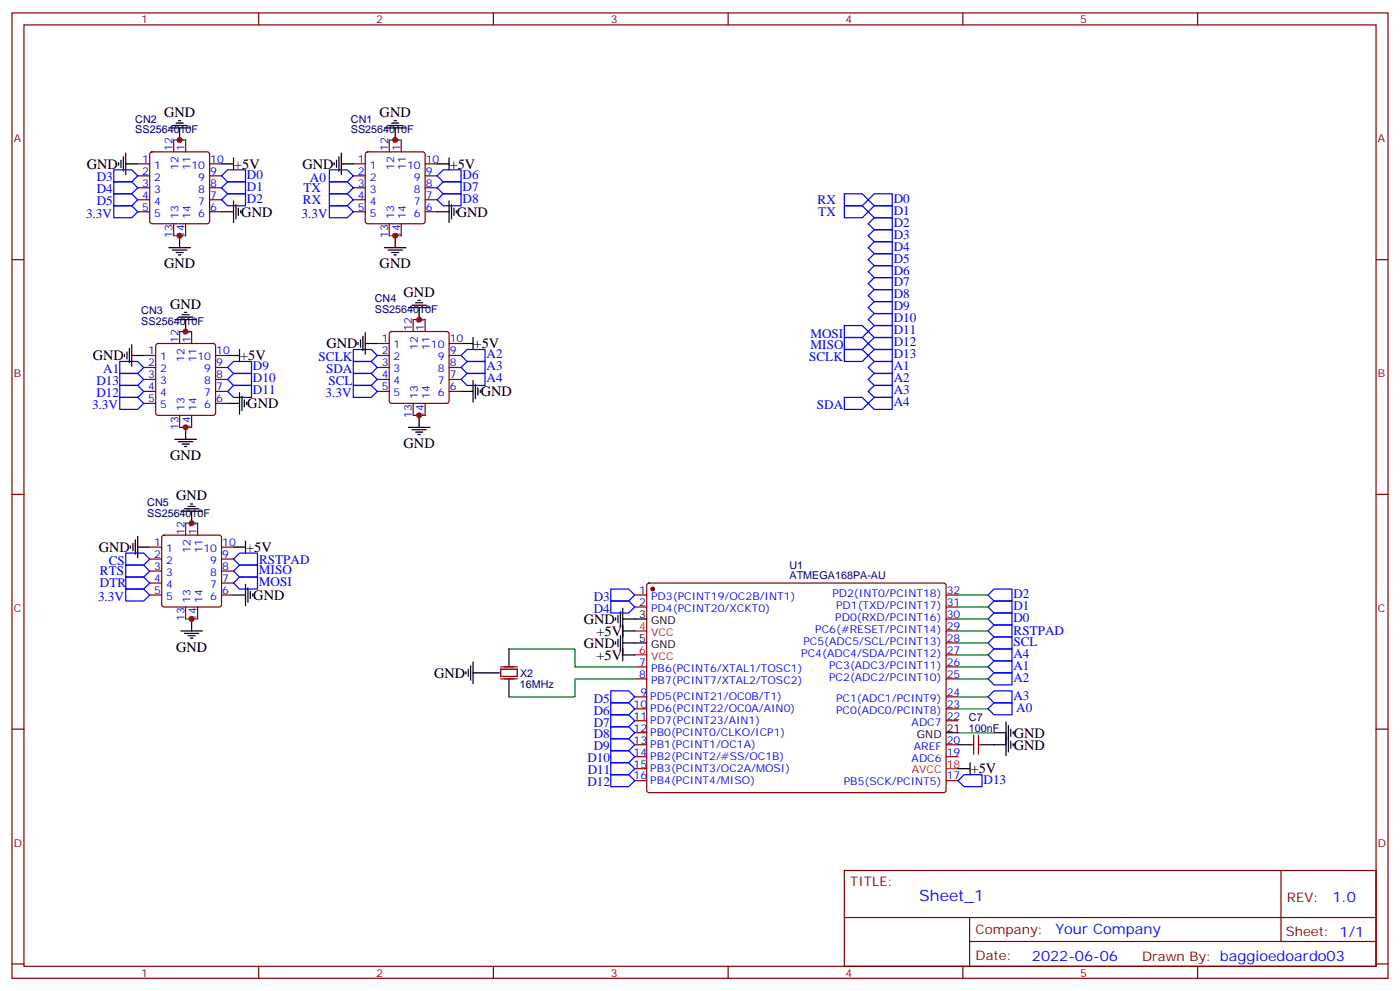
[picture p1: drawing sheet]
<svg xmlns="http://www.w3.org/2000/svg" width="412mm" height="292mm" viewBox="0 0 412 292" stroke-linecap="round" stroke-linejoin="round" font-family="sans-serif">
<g fill="none" stroke="#870000" stroke-width=".35">
<path d="M3.5 3.8h405.4v284.3h-405.4zM7.1 7.3h398.2v277.3h-398.2zM76.2 3.8v3.5M145.3 3.8v3.5M214.5 3.8v3.5M283.6 3.8v3.5M352.8 3.8v3.5M40.6 48.3h3.5M40.6 51.8h3.5M40.6 55.3h3.5M40.6 58.8h3.5M44.3 44.9l.5-.2h16.2l.5 .2 .2 .5v19.8l-.2 .5-.5 .2h-16.2l-.5-.2-.2-.5v-19.8z"/>
<path d="M51.2 41.2v3.5M54.7 41.2v3.5M61.7 48.3h3.6M61.7 51.8h3.6M61.7 55.3h3.6M61.7 58.8h3.6M104.1 48.3h3.5M104.1 51.8h3.5M104.1 55.3h3.5M104.1 58.8h3.5M107.8 44.9l.5-.2h16.2l.5 .2 .2 .5v19.8l-.2 .5-.5 .2h-16.2l-.5-.2-.2-.5v-19.8zM114.7 41.2v3.5"/>
<path d="M118.2 41.2v3.5M125.2 48.3h3.6M125.2 51.8h3.6M125.2 55.3h3.6M125.2 58.8h3.6M3.5 76.5h3.6M40.6 62.4h3.5M51.2 65.9v3.5M54.7 65.9v3.5M61.7 62.4h3.6M104.1 62.4h3.5M114.7 65.9v3.5"/>
<path d="M118.2 65.9v3.5M125.2 62.4h3.6M405.3 76.5h3.6M52.9 97.6v3.6M56.4 97.6v3.6M114.9 97.9l.5-.3h16.2l.5 .3 .2 .5v19.7l-.2 .5-.5 .2h-16.2l-.5-.2-.2-.5v-19.7zM121.7 94.1v3.5M125.2 94.1v3.5M42.3 104.7h3.6M42.3 108.2h3.6M42.3 111.8h3.6M42.3 115.3h3.6"/>
<path d="M42.3 118.8h3.6M46.1 101.4l.5-.2h16.2l.5 .2 .2 .5v19.7l-.2 .5-.5 .2h-16.2l-.5-.2-.2-.5v-19.7zM63.5 104.7h3.5M63.5 108.2h3.5M63.5 111.8h3.5M63.5 115.3h3.5M63.5 118.8h3.5M111.1 101.2h3.6M111.1 104.7h3.6M111.1 108.2h3.6M111.1 111.8h3.6M111.1 115.3h3.6"/>
<path d="M121.7 118.8v3.5M125.2 118.8v3.5M132.3 101.2h3.5M132.3 104.7h3.5M132.3 108.2h3.5M132.3 111.8h3.5M132.3 115.3h3.5M52.9 122.3v3.6M56.4 122.3v3.6M3.5 145.6h3.6M47.9 157.8l.4-.2h16.3l.5 .2 .2 .5v19.8l-.3 .5-.4 .2h-16.3l-.5-.2-.2-.5v-19.8zM54.7 154.1v3.5"/>
<path d="M58.2 154.1v3.5M405.3 145.6h3.6M44.1 175.3h3.5M44.1 161.1h3.5M44.1 164.7h3.5M44.1 168.2h3.5M44.1 171.7h3.5M54.7 178.8v3.5M58.2 178.8v3.5M65.3 175.3h3.5M65.3 161.1h3.5M65.3 164.7h3.5"/>
<path d="M65.3 168.2h3.5M65.3 171.7h3.5M187 175.3h3.5M187 178.8h3.5M190.7 171.9l.5-.2h86.8l.5 .2 .2 .5-.1 60.6-.6 .5-87.1-.1-.4-.6v-60.4zM278.7 175.3h3.5M278.7 178.8h3.5M187 196.4h3.5M187 200h3.5M278.7 196.4h3.5M278.7 200h3.5M278.7 192.9h3.5"/>
<path d="M278.7 189.4h3.5M278.7 185.8h3.5M278.7 182.3h3.5M3.5 214.8h3.6M187 205.2h3.5M187 208.8h3.5M187 212.3h3.5M187 215.8h3.5M187 219.4h3.5M278.7 205.2h3.5M278.7 208.8h3.5M278.7 212.3h3.5"/>
<path d="M278.7 219.4h3.5M285.8 219.4h1M286.8 216.5v5.7M288.2 219.4h1.1M288.2 216.5v5.7M405.3 214.8h3.6M187 222.9h3.5M187 226.4h3.5M187 229.9h3.5M278.7 222.9h3.5M278.7 229.9h3.5M248.7 256.4h156.6v28.2h-156.6z"/>
<path d="M377.3 256.4v20.9M248.7 270.2h156.5M285.6 277.3h119.6M285.6 270.2v14.2M3.5 283.9h3.6M76.2 284.6v3.5M145.3 284.6v3.5M214.5 284.6v3.5M283.6 284.6v3.5M352.8 284.6v3.5M405.3 283.9h3.6"/>
</g>
<circle cx="192.3" cy="173.5" r=".53" fill="#870000" stroke="#870000" stroke-width=".35"/>
<g fill="none" stroke="#000" stroke-width=".35">
<path d="M49.7 37.7h6.4M50.8 37h4.2M51.9 36.3h2.1M52.6 35.6h.7M52.9 37.7v3.5M113.2 37.7h6.4M114.3 37h4.2M115.4 36.3h2.1M116.1 35.6h.7M116.4 37.7v3.5M34.9 47.9v.7M35.6 47.2v2.1"/>
<path d="M36.3 46.1v4.3M37 48.3h3.6M37 45.1v6.3M65.3 48.3h3.5M68.8 46.5v3.5M68.8 59.2v6.3M98.4 47.9v.7M99.1 47.2v2.1M99.8 46.1v4.3M100.5 48.3h3.6M100.5 45.1v6.3M128.8 48.3h3.5"/>
<path d="M132.3 46.5v3.5M132.3 59.2v6.3M49.7 73h6.4M50.8 73.7h4.2M51.9 74.4h2.1M52.6 75.1h.7M52.9 69.4v3.6M65.3 62.4h3.5M69.5 60.3v4.2M70.2 61.3v2.1M70.9 62v.7M113.2 73h6.4"/>
<path d="M114.3 73.7h4.2M115.4 74.4h2.1M116.1 75.1h.7M116.4 69.4v3.6M128.8 62.4h3.5M133 60.3v4.2M133.7 61.3v2.1M134.4 62v.7M51.5 94.1h6.4M52.6 93.4h4.2M53.6 92.7h2.1M54.3 92h.7"/>
<path d="M54.7 94.1v3.5M106.9 99.1v4.2M107.6 98v6.4M120.3 90.6h6.3M121.4 89.9h4.2M122.4 89.2h2.1M123.1 88.5h.7M123.5 90.6v3.5M139.3 99.4v3.5M36.7 104.4v.7M37.4 103.6v2.2M38.1 102.6v4.2"/>
<path d="M38.8 104.7h3.5M38.8 101.5v6.4M67 104.7h3.6M67 118.8h3.6M70.6 102.9v3.6M70.6 115.6v6.4M71.3 116.7v4.2M72 117.8v2.1M72.7 118.5v.7M105.5 100.8v.7M106.2 100.1v2.1M107.6 101.2h3.5"/>
<path d="M135.8 101.2h3.5M135.8 115.3h3.5M139.3 112.1v6.4M140.1 113.2v4.2M140.8 114.2v2.1M141.5 114.9v.7M51.5 129.4h6.4M52.6 130.1h4.2M53.6 130.8h2.1M54.3 131.5h.7M54.7 125.9v3.5M120.3 125.9h6.3"/>
<path d="M121.4 126.6h4.2M122.4 127.3h2.1M123.1 128h.7M123.5 122.3v3.6M39.9 159v4.3M40.6 158v6.3M53.3 150.6h6.3M54.3 149.9h4.3M55.4 149.2h2.1M56.1 148.4h.7M56.4 150.6v3.5M72.3 159.4v3.5"/>
<path d="M38.5 160.8v.7M39.2 160.1v2.1M40.6 161.1h3.5M68.8 161.1h3.5M68.8 175.3h3.5M72.3 172.1v6.3M73 173.1v4.3M73.7 174.2v2.1M74.4 174.9v.7M183.4 179.1v15.6M53.3 185.8h6.3M54.3 186.5h4.3"/>
<path d="M55.4 187.3h2.1M56.1 188h.7M56.4 182.3v3.5M137.2 197.8v.7M137.9 197.1v2.1M138.6 196.1v4.2M139.3 198.2h7.8M139.3 195v6.4M149.9 191.1v5.3M149.9 200v5.2M181.3 182v.7M181.3 189v.7"/>
<path d="M182 181.3v2.1M182 188.3v2.1M182.7 180.2v4.2M182.7 187.3v4.2M183.4 182.3h7.1M183.4 189.4h7.1M183.4 185.8h3.6M183.4 192.9h3.6M278.7 215.8h3.5M282.2 219.4h3.6M289.3 219.4h7M292.8 215.8h3.5"/>
<path d="M296.3 212.7v9.8M297 213.7v7.8M297.7 214.8v2.1M297.7 218.3v2.1M298.4 215.5v.7M298.4 219v.7M282.2 226.4h3.6M285.8 224.6v3.6"/>
</g>
<path d="M187 185.8h3.5M187 192.9h3.5M278.7 226.4h3.5" fill="none" stroke="#f00" stroke-width=".35"/>
<g fill="none" stroke="#008700" stroke-width=".35">
<path d="M51.2 41.2h3.5M114.7 41.2h3.5M51.2 69.4h3.5M114.7 69.4h3.5M52.9 97.6h3.5M121.7 94.1h3.5M52.9 125.9h3.5M121.7 122.3h3.5M54.7 154.1h3.5M282.2 178.8h8.8M282.2 175.3h8.8M54.7 182.3h3.5"/>
<path d="M149.9 191.1h19.4v5.3h17.7M187 200h-17.7v5.2h-19.4M282.2 200h8.8M282.2 192.9h8.8M282.2 196.4h8.8M282.2 182.3h8.8M282.2 185.8h8.8M282.2 189.4h8.8M282.2 215.8h10.6M282.2 205.2h8.8M282.2 208.8h8.8"/>
</g>
<g fill="none" stroke="#00f" stroke-width=".35">
<path d="M33.5 53.6h5.3l1.8 1.7-1.8 1.8h-5.3zM33.5 57.1h5.3l1.8 1.7-1.8 1.8h-5.3zM33.5 50h5.3l1.8 1.8-1.8 1.8h-5.3zM65.3 55.3l1.7-1.7h5.3v3.5h-5.3zM65.3 58.8l1.7-1.7h5.3v3.5h-5.3zM67 50h5.3v3.6h-5.3l-1.7-1.8zM97 53.6h5.3l1.8 1.7-1.8 1.8h-5.3zM97 57.1h5.3l1.8 1.7-1.8 1.8h-5.3zM97 50h5.3l1.8 1.8-1.8 1.8h-5.3zM128.8 55.3l1.7-1.7h5.3v3.5h-5.3zM128.8 58.8l1.7-1.7h5.3v3.5h-5.3zM130.5 50h5.3v3.6h-5.3l-1.7-1.8z"/>
<path d="M248.7 57.1h5.3l1.8 1.7-1.8 1.8h-5.3zM255.8 58.8l1.7-1.7h5.3v3.5h-5.3zM33.5 60.6h5.3l1.8 1.8-1.8 1.7h-5.3zM97 60.6h5.3l1.8 1.8-1.8 1.7h-5.3zM248.7 60.6h5.3l1.8 1.8-1.8 1.7h-5.3zM255.8 69.4l1.7-1.7h5.3v3.5h-5.3zM255.8 76.5l1.7-1.8h5.3v3.5h-5.3zM255.8 73l1.7-1.8h5.3v3.5h-5.3zM255.8 65.9l1.7-1.8h5.3v3.6h-5.3zM255.8 62.4l1.7-1.8h5.3v3.5h-5.3zM248.7 95.9h5.3l1.8 1.7-1.8 1.8h-5.3zM248.7 99.4h5.3l1.8 1.8-1.8 1.7h-5.3z"/>
<path d="M255.8 94.1l1.7-1.7h5.3v3.5h-5.3zM255.8 97.6l1.7-1.7h5.3v3.5h-5.3zM255.8 90.6l1.7-1.8h5.3v3.6h-5.3zM255.8 80l1.7-1.8h5.3v3.6h-5.3zM255.8 87.1l1.7-1.8h5.3v3.5h-5.3zM255.8 83.5l1.7-1.7h5.3v3.5h-5.3zM35.3 113.5h5.3l1.7 1.8-1.7 1.8h-5.3zM35.3 106.5h5.3l1.7 1.7-1.7 1.8h-5.3zM35.3 110h5.3l1.7 1.8-1.7 1.7h-5.3zM35.3 117.1h5.3l1.7 1.7-1.7 1.8h-5.3zM67 108.2l1.8-1.7h5.3v3.5h-5.3zM67 115.3l1.8-1.8h5.3v3.6h-5.3z"/>
<path d="M67 111.8l1.8-1.8h5.3v3.5h-5.3zM104.1 102.9h5.3l1.7 1.8-1.7 1.8h-5.3zM104.1 106.5h5.3l1.7 1.7-1.7 1.8h-5.3zM104.1 110h5.3l1.7 1.8-1.7 1.7h-5.3zM104.1 113.5h5.3l1.7 1.8-1.7 1.8h-5.3zM135.8 104.7l1.8-1.8h5.3v3.6h-5.3zM135.8 111.8l1.8-1.8h5.3v3.5h-5.3zM135.8 108.2l1.8-1.7h5.3v3.5h-5.3zM248.7 102.9h5.3l1.8 1.8-1.8 1.8h-5.3zM248.7 117.1h5.3l1.8 1.7-1.8 1.8h-5.3zM255.8 104.7l1.7-1.8h5.3v3.6h-5.3zM255.8 115.3l1.7-1.8h5.3v3.6h-5.3z"/>
<path d="M255.8 108.2l1.7-1.7h5.3v3.5h-5.3zM255.8 118.8l1.7-1.7h5.3v3.5h-5.3zM255.8 111.8l1.7-1.8h5.3v3.5h-5.3zM255.8 101.2l1.7-1.8h5.3v3.5h-5.3zM37 170h5.3l1.8 1.7-1.8 1.8h-5.3zM37 166.4h5.3l1.8 1.8-1.8 1.8h-5.3zM37 162.9h5.3l1.8 1.8-1.8 1.7h-5.3zM37 173.5h5.3l1.8 1.8-1.8 1.7h-5.3zM68.8 164.7l1.8-1.8h5.2v3.5h-5.2zM68.8 171.7l1.8-1.7h5.2v3.5h-5.2zM68.8 168.2l1.8-1.8h5.2v3.6h-5.2zM179.9 173.5h5.3l1.8 1.8-1.8 1.7h-5.3z"/>
<path d="M179.9 177h5.3l1.8 1.8-1.8 1.8h-5.3zM291 175.3l1.8-1.8h5.3v3.5h-5.3zM291 178.8l1.8-1.8h5.3v3.6h-5.3zM291 196.4l1.8-1.7h5.3v3.5h-5.3zM291 192.9l1.8-1.8h5.3v3.6h-5.3zM291 200l1.8-1.8h5.3v3.5h-5.3zM291 182.3l1.8-1.7h5.3v3.5h-5.3zM291 185.8l1.8-1.7h5.3v3.5h-5.3zM291 189.4l1.8-1.8h5.3v3.5h-5.3zM179.9 217.6h5.3l1.8 1.8-1.8 1.7h-5.3zM179.9 207h5.3l1.8 1.8-1.8 1.7h-5.3zM179.9 214.1h5.3l1.8 1.7-1.8 1.8h-5.3z"/>
<path d="M179.9 203.5h5.3l1.8 1.7-1.8 1.8h-5.3zM179.9 210.5h5.3l1.8 1.8-1.8 1.8h-5.3zM291 205.2l1.8-1.7h5.3v3.5h-5.3zM291 208.8l1.8-1.8h5.3v3.5h-5.3zM179.9 221.1h5.3l1.8 1.8-1.8 1.7h-5.3zM179.9 224.6h5.3l1.8 1.8-1.8 1.8h-5.3zM179.9 228.2h5.3l1.8 1.7-1.8 1.8h-5.3zM282.2 229.9l1.8-1.7h5.3v3.5h-5.3z"/>
</g>
<path d="M147.5 197.1h4.9v2.1h-4.9zM147.5 200h4.9M147.5 196.4h4.9" fill="none" stroke="#871200" stroke-width=".35"/>
<g fill="#c00">
<circle cx="56.4" cy="154.1" r=".88"/>
<circle cx="56.4" cy="182.3" r=".88"/>
<circle cx="123.5" cy="94.1" r=".88"/>
<circle cx="123.5" cy="122.3" r=".88"/>
<circle cx="54.7" cy="125.9" r=".88"/>
<circle cx="54.7" cy="97.6" r=".88"/>
<circle cx="116.4" cy="69.4" r=".88"/>
<circle cx="116.4" cy="41.2" r=".88"/>
<circle cx="52.9" cy="41.2" r=".88"/>
<circle cx="52.9" cy="69.4" r=".88"/>
</g>
<text font-size="4.6" fill="#00f" x="270.8" y="265.4">Sheet_1</text>
<g font-size="4.2">
<text x="48.3" y="34.5">GND</text>
<text x="111.8" y="34.5">GND</text>
<text x="25.6" y="49.7">GND</text>
<text x="69" y="49.7">+5V</text>
<text x="89.1" y="49.7">GND</text>
<text x="132.5" y="49.7">+5V</text>
<text x="71.1" y="63.8">GND</text>
<text x="134.6" y="63.8">GND</text>
<text x="48.3" y="79.1">GND</text>
<text x="111.8" y="79.1">GND</text>
<text x="118.9" y="87.4">GND</text>
<text x="50.1" y="90.9">GND</text>
<text x="27.3" y="106.1">GND</text>
<text x="70.7" y="106.1">+5V</text>
<text x="96.1" y="102.6">GND</text>
<text x="139.5" y="102.6">+5V</text>
<text x="141.6" y="116.7">GND</text>
<text x="72.8" y="120.3">GND</text>
<text x="118.9" y="132">GND</text>
<text x="50.1" y="135.5">GND</text>
<text x="51.9" y="147.3">GND</text>
<text x="29.1" y="162.6">GND</text>
<text x="72.5" y="162.6">+5V</text>
<text x="74.6" y="176.7">GND</text>
<text x="172" y="183.8">GND</text>
<text x="51.9" y="191.9">GND</text>
<text x="172" y="190.8">GND</text>
<text x="175.7" y="187.3">+5V</text>
<text x="175.7" y="194.4">+5V</text>
<text x="127.9" y="199.6">GND</text>
<text x="298.6" y="220.8">GND</text>
<text x="298.6" y="217.3">GND</text>
<text x="285.9" y="227.8">+5V</text>
</g>
<g font-size="4.2" fill="#00f">
<text x="392.5" y="265.7">1.0</text>
<text x="310.9" y="275.2">Your Company</text>
<text x="304" y="283">2022-06-06</text>
</g>
<g font-size="3.9" fill="#00f">
<text x="28.5" y="53.4">D3</text>
<text x="72.7" y="52.6">D0</text>
<text x="91.3" y="53.6">A0</text>
<text x="136.2" y="52.6">D6</text>
<text x="28.5" y="57">D4</text>
<text x="72.7" y="56.2">D1</text>
<text x="72.7" y="59.7">D2</text>
<text x="89.4" y="56.5">TX</text>
<text x="136.2" y="56.2">D7</text>
<text x="136.2" y="59.7">D8</text>
<text x="263.2" y="59.7">D0</text>
<text x="25.3" y="64.1">3.3V</text>
<text x="28.5" y="60.5">D5</text>
<text x="88.8" y="64.1">3.3V</text>
<text x="89.2" y="60.1">RX</text>
<text x="240.8" y="60.1">RX</text>
<text x="241.1" y="63.6">TX</text>
<text x="263.2" y="63.2">D1</text>
<text x="263.2" y="70.3">D3</text>
<text x="263.2" y="66.7">D2</text>
<text x="263.2" y="77.3">D5</text>
<text x="263.2" y="73.8">D4</text>
<text x="263.2" y="80.9">D6</text>
<text x="263.2" y="87.9">D8</text>
<text x="263.2" y="84.4">D7</text>
<text x="263.2" y="95">D10</text>
<text x="263.2" y="91.4">D9</text>
<text x="238.7" y="99.4">MOSI</text>
<text x="263.2" y="98.5">D11</text>
<text x="93.9" y="106.4">SCLK</text>
<text x="143.3" y="105.6">A2</text>
<text x="238.4" y="106.5">SCLK</text>
<text x="238.8" y="102.9">MISO</text>
<text x="263.2" y="105.6">D13</text>
<text x="263.2" y="102">D12</text>
<text x="28.4" y="113.5">D13</text>
<text x="30.4" y="110">A1</text>
<text x="74.5" y="109.1">D9</text>
<text x="74.5" y="112.6">D10</text>
<text x="96.1" y="109.9">SDA</text>
<text x="96.7" y="113.4">SCL</text>
<text x="143.3" y="112.6">A4</text>
<text x="143.3" y="109.1">A3</text>
<text x="263.2" y="109.1">A1</text>
<text x="263.2" y="112.6">A2</text>
<text x="28.4" y="117.1">D12</text>
<text x="74.5" y="116.1">D11</text>
<text x="95.9" y="117.1">3.3V</text>
<text x="263.2" y="116.1">A3</text>
<text x="263.2" y="119.7">A4</text>
<text x="27.1" y="120.6">3.3V</text>
<text x="240.7" y="120.6">SDA</text>
<text x="32" y="166.3">CS</text>
<text x="76.3" y="166">RSTPAD</text>
<text x="29.4" y="173">DTR</text>
<text x="29.4" y="169.4">RTS</text>
<text x="76.3" y="172.6">MOSI</text>
<text x="76.3" y="169.1">MISO</text>
<text x="28.9" y="177">3.3V</text>
<text x="174.9" y="176.9">D3</text>
<text x="298.5" y="176.1">D2</text>
<text x="298.5" y="179.6">D1</text>
<text x="174.9" y="180.5">D4</text>
<text x="298.5" y="183.2">D0</text>
<text x="298.5" y="190.2">SCL</text>
<text x="298.6" y="187.1">RSTPAD</text>
<text x="298.5" y="197.3">A1</text>
<text x="298.5" y="193.7">A4</text>
<text x="298.5" y="200.8">A2</text>
<text x="174.9" y="206.9">D5</text>
<text x="298.5" y="206.1">A3</text>
<text x="299.4" y="209.6">A0</text>
<text x="174.9" y="210.5">D6</text>
<text x="174.9" y="214">D7</text>
<text x="174.9" y="221">D9</text>
<text x="174.9" y="217.5">D8</text>
<text x="173" y="224.6">D10</text>
<text x="173" y="231.6">D12</text>
<text x="173.2" y="228.1">D11</text>
<text x="289.7" y="230.8">D13</text>
</g>
<g font-size="3.9" fill="#800">
<text x="250.5" y="261">TITLE:</text>
<text x="379.1" y="265.7">REV:</text>
<text x="287.4" y="275.2">Company:</text>
<text x="378.7" y="275.8">Sheet: 1/1</text>
<text x="287.4" y="282.9">Date:</text>
<text x="336.4" y="282.9">Drawn By: baggioedoardo03</text>
</g>
<g font-size="3.2" fill="#800">
<text x="41.6" y="6.8">1</text>
<text x="110.8" y="6.8">2</text>
<text x="179.9" y="6.8">3</text>
<text x="249.1" y="6.8">4</text>
<text x="318.2" y="6.8">5</text>
<text x="4.1" y="41.9">A</text>
<text x="405.9" y="41.9">A</text>
<text x="4.1" y="111.1">B</text>
<text x="405.9" y="111.1">B</text>
<text x="4.1" y="180.2">C</text>
<text x="405.9" y="180.2">C</text>
<text x="4.1" y="249.3">D</text>
<text x="405.9" y="249.3">D</text>
<text x="41.6" y="287.6">1</text>
<text x="110.8" y="287.6">2</text>
<text x="179.9" y="287.6">3</text>
<text x="249.1" y="287.6">4</text>
<text x="318.2" y="287.6">5</text>
</g>
<g font-size="3.2" fill="#000080">
<text x="39.9" y="39.3">SS2564010F</text>
<text x="39.9" y="36.1">CN2</text>
<text x="103.4" y="39.3">SS2564010F</text>
<text x="103.4" y="36.1">CN1</text>
<text x="110.4" y="89">CN4</text>
<text x="41.6" y="95.8">SS2564010F</text>
<text x="41.6" y="92.6">CN3</text>
<text x="110.4" y="92.2">SS2564010F</text>
<text x="43.4" y="149">CN5</text>
<text x="43.4" y="152.2">SS2564010F</text>
<text x="232.6" y="167.5">U1</text>
<text x="232.6" y="170.7">ATMEGA168PA-AU</text>
<text x="153.1" y="202.5">16MHz</text>
<text x="153.2" y="199.3">X2</text>
<text x="285.4" y="215.5">100nF</text>
</g>
<g font-size="3.2" fill="#00f">
<text x="41.9" y="47.9">1</text>
<text x="50.8" y="44.6" transform="rotate(-90 50.8 44.6)">12</text>
<text x="54.3" y="44.6" transform="rotate(-90 54.3 44.6)">11</text>
<text x="61.9" y="47.9">10</text>
<text x="105.4" y="47.9">1</text>
<text x="114.3" y="44.6" transform="rotate(-90 114.3 44.6)">12</text>
<text x="117.8" y="44.6" transform="rotate(-90 117.8 44.6)">11</text>
<text x="125.4" y="47.9">10</text>
<text x="41.9" y="51.4">2</text>
<text x="45.4" y="49.7">1</text>
<text x="45.4" y="53.2">2</text>
<text x="52.6" y="50.1" transform="rotate(-90 52.6 50.1)">12</text>
<text x="56.1" y="50.1" transform="rotate(-90 56.1 50.1)">11</text>
<text x="56.4" y="49.7">10</text>
<text x="58.4" y="53.2">9</text>
<text x="61.9" y="51.4">9</text>
<text x="105.4" y="51.4">2</text>
<text x="108.9" y="49.7">1</text>
<text x="108.9" y="53.2">2</text>
<text x="116.1" y="50.1" transform="rotate(-90 116.1 50.1)">12</text>
<text x="119.6" y="50.1" transform="rotate(-90 119.6 50.1)">11</text>
<text x="119.9" y="49.7">10</text>
<text x="121.9" y="53.2">9</text>
<text x="125.4" y="51.4">9</text>
<text x="41.9" y="55">3</text>
<text x="41.9" y="58.5">4</text>
<text x="45.4" y="56.7">3</text>
<text x="58.4" y="56.7">8</text>
<text x="61.9" y="58.5">7</text>
<text x="61.9" y="55">8</text>
<text x="105.4" y="55">3</text>
<text x="105.4" y="58.5">4</text>
<text x="108.9" y="56.7">3</text>
<text x="121.9" y="56.7">8</text>
<text x="125.4" y="58.5">7</text>
<text x="125.4" y="55">8</text>
<text x="41.9" y="62">5</text>
<text x="45.4" y="60.3">4</text>
<text x="45.4" y="63.8">5</text>
<text x="52.6" y="64.6" transform="rotate(-90 52.6 64.6)">13</text>
<text x="56.1" y="64.6" transform="rotate(-90 56.1 64.6)">14</text>
<text x="58.4" y="63.8">6</text>
<text x="58.4" y="60.3">7</text>
<text x="61.9" y="62">6</text>
<text x="105.4" y="62">5</text>
<text x="108.9" y="60.3">4</text>
<text x="108.9" y="63.8">5</text>
<text x="116.1" y="64.6" transform="rotate(-90 116.1 64.6)">13</text>
<text x="119.6" y="64.6" transform="rotate(-90 119.6 64.6)">14</text>
<text x="121.9" y="63.8">6</text>
<text x="121.9" y="60.3">7</text>
<text x="125.4" y="62">6</text>
<text x="50.8" y="70.1" transform="rotate(-90 50.8 70.1)">13</text>
<text x="54.3" y="70.1" transform="rotate(-90 54.3 70.1)">14</text>
<text x="114.3" y="70.1" transform="rotate(-90 114.3 70.1)">13</text>
<text x="117.8" y="70.1" transform="rotate(-90 117.8 70.1)">14</text>
<text x="52.6" y="101" transform="rotate(-90 52.6 101)">12</text>
<text x="56.1" y="101" transform="rotate(-90 56.1 101)">11</text>
<text x="112.5" y="100.8">1</text>
<text x="121.4" y="97.5" transform="rotate(-90 121.4 97.5)">12</text>
<text x="124.9" y="97.5" transform="rotate(-90 124.9 97.5)">11</text>
<text x="132.5" y="100.8">10</text>
<text x="43.7" y="104.4">1</text>
<text x="43.7" y="107.9">2</text>
<text x="47.2" y="106.1">1</text>
<text x="54.3" y="106.5" transform="rotate(-90 54.3 106.5)">12</text>
<text x="57.9" y="106.5" transform="rotate(-90 57.9 106.5)">11</text>
<text x="58.2" y="106.1">10</text>
<text x="63.7" y="107.9">9</text>
<text x="63.7" y="104.4">10</text>
<text x="112.5" y="104.4">2</text>
<text x="112.5" y="107.9">3</text>
<text x="116" y="102.6">1</text>
<text x="116" y="106.1">2</text>
<text x="123.1" y="103" transform="rotate(-90 123.1 103)">12</text>
<text x="126.6" y="103" transform="rotate(-90 126.6 103)">11</text>
<text x="127" y="102.6">10</text>
<text x="129" y="106.1">9</text>
<text x="132.5" y="107.9">8</text>
<text x="132.5" y="104.4">9</text>
<text x="43.7" y="111.4">3</text>
<text x="47.2" y="109.6">2</text>
<text x="47.2" y="113.2">3</text>
<text x="60.2" y="113.2">8</text>
<text x="60.2" y="109.6">9</text>
<text x="63.7" y="111.4">8</text>
<text x="112.5" y="111.4">4</text>
<text x="116" y="109.6">3</text>
<text x="116" y="113.2">4</text>
<text x="129" y="113.2">7</text>
<text x="129" y="109.6">8</text>
<text x="132.5" y="111.4">7</text>
<text x="43.7" y="114.9">4</text>
<text x="43.7" y="118.5">5</text>
<text x="47.2" y="116.7">4</text>
<text x="60.2" y="116.7">7</text>
<text x="63.7" y="118.5">6</text>
<text x="63.7" y="114.9">7</text>
<text x="112.5" y="114.9">5</text>
<text x="116" y="116.7">5</text>
<text x="123.1" y="117.5" transform="rotate(-90 123.1 117.5)">13</text>
<text x="126.6" y="117.5" transform="rotate(-90 126.6 117.5)">14</text>
<text x="129" y="116.7">6</text>
<text x="132.5" y="114.9">6</text>
<text x="47.2" y="120.2">5</text>
<text x="54.3" y="121" transform="rotate(-90 54.3 121)">13</text>
<text x="57.9" y="121" transform="rotate(-90 57.9 121)">14</text>
<text x="60.2" y="120.2">6</text>
<text x="121.4" y="123" transform="rotate(-90 121.4 123)">13</text>
<text x="124.9" y="123" transform="rotate(-90 124.9 123)">14</text>
<text x="52.6" y="126.6" transform="rotate(-90 52.6 126.6)">13</text>
<text x="56.1" y="126.6" transform="rotate(-90 56.1 126.6)">14</text>
<text x="45.4" y="160.8">1</text>
<text x="54.3" y="157.4" transform="rotate(-90 54.3 157.4)">12</text>
<text x="57.9" y="157.4" transform="rotate(-90 57.9 157.4)">11</text>
<text x="65.4" y="160.8">10</text>
<text x="45.4" y="164.3">2</text>
<text x="45.4" y="167.9">3</text>
<text x="48.9" y="162.6">1</text>
<text x="48.9" y="166.1">2</text>
<text x="56.1" y="163" transform="rotate(-90 56.1 163)">12</text>
<text x="59.6" y="163" transform="rotate(-90 59.6 163)">11</text>
<text x="59.9" y="162.6">10</text>
<text x="61.9" y="166.1">9</text>
<text x="65.4" y="167.9">8</text>
<text x="65.4" y="164.3">9</text>
<text x="45.4" y="171.4">4</text>
<text x="48.9" y="169.6">3</text>
<text x="48.9" y="173.1">4</text>
<text x="61.9" y="173.1">7</text>
<text x="61.9" y="169.6">8</text>
<text x="65.4" y="171.4">7</text>
<text x="45.4" y="174.9">5</text>
<text x="48.9" y="176.7">5</text>
<text x="56.1" y="177.5" transform="rotate(-90 56.1 177.5)">13</text>
<text x="59.6" y="177.5" transform="rotate(-90 59.6 177.5)">14</text>
<text x="61.9" y="176.7">6</text>
<text x="65.4" y="174.9">6</text>
<text x="188.3" y="174.9">1</text>
<text x="188.3" y="178.4">2</text>
<text x="191.8" y="176.7">PD3(PCINT19/OC2B/INT1)</text>
<text x="245.2" y="176">PD2(INT0/PCINT18)</text>
<text x="246.3" y="179.5">PD1(TXD/PCINT17)</text>
<text x="278.9" y="178.4">31</text>
<text x="278.9" y="174.9">32</text>
<text x="54.3" y="183" transform="rotate(-90 54.3 183)">13</text>
<text x="57.9" y="183" transform="rotate(-90 57.9 183)">14</text>
<text x="191.8" y="180.2">PD4(PCINT20/XCKT0)</text>
<text x="246" y="183">PD0(RXD/PCINT16)</text>
<text x="278.9" y="185.5">29</text>
<text x="278.9" y="182">30</text>
<text x="236.7" y="190.1">PC5(ADC5/SCL/PCINT13)</text>
<text x="240.1" y="186.5">PC6(#RESET/PCINT14)</text>
<text x="278.9" y="189">28</text>
<text x="188.3" y="196.1">7</text>
<text x="191.8" y="197.8">PB6(PCINT6/XTAL1/TOSC1)</text>
<text x="236" y="193.6">PC4(ADC4/SDA/PCINT12)</text>
<text x="244.2" y="197.1">PC3(ADC3/PCINT11)</text>
<text x="278.9" y="196.1">26</text>
<text x="278.9" y="192.5">27</text>
<text x="188.3" y="199.6">8</text>
<text x="191.8" y="201.4">PB7(PCINT7/XTAL2/TOSC2)</text>
<text x="244.2" y="200.7">PC2(ADC2/PCINT10)</text>
<text x="278.9" y="199.6">25</text>
<text x="186.6" y="208.4">10</text>
<text x="188.7" y="204.9">9</text>
<text x="191.6" y="206.3">PD5(PCINT21/OC0B/T1)</text>
<text x="191.6" y="209.8">PD6(PCINT22/OC0A/AIN0)</text>
<text x="246.3" y="206.7">PC1(ADC1/PCINT9)</text>
<text x="278.9" y="208.4">23</text>
<text x="278.9" y="204.9">24</text>
<text x="186.6" y="211.9">11</text>
<text x="186.6" y="215.5">12</text>
<text x="191.6" y="213.4">PD7(PCINT23/AIN1)</text>
<text x="246.3" y="210.2">PC0(ADC0/PCINT8)</text>
<text x="268.5" y="213.7">ADC7</text>
<text x="278.9" y="211.9">22 C7</text>
<text x="186.6" y="219">13</text>
<text x="191.6" y="216.9">PB0(PCINT0/CLKO/ICP1)</text>
<text x="191.6" y="220.4">PB1(PCINT1/OC1A)</text>
<text x="269.2" y="220.8">AREF</text>
<text x="278.9" y="219">20</text>
<text x="186.6" y="222.5">14</text>
<text x="186.6" y="226.1">15</text>
<text x="191.6" y="223.9">PB2(PCINT2/#SS/OC1B)</text>
<text x="191.6" y="227.5">PB3(PCINT3/OC2A/MOSI)</text>
<text x="268.5" y="224.3">ADC6</text>
<text x="278.9" y="222.5">19</text>
<text x="186.6" y="229.6">16</text>
<text x="191.6" y="231">PB4(PCINT4/MISO)</text>
<text x="248.6" y="231.4">PB5(SCK/PCINT5)</text>
<text x="278.9" y="229.6">17</text>
</g>
<g font-size="3.2">
<text x="188.3" y="182">3</text>
<text x="191.8" y="183.7">GND</text>
<text x="188.3" y="189">5</text>
<text x="191.8" y="190.8">GND</text>
<text x="278.9" y="215.5">21</text>
<text x="270.1" y="217.2">GND</text>
</g>
<g font-size="3.2" fill="#f00">
<text x="188.3" y="185.5">4</text>
<text x="191.8" y="187.3">VCC</text>
<text x="188.3" y="192.5">6</text>
<text x="191.8" y="194.3">VCC</text>
<text x="268.6" y="227.8">AVCC</text>
<text x="278.9" y="226.1">18</text>
</g>
</svg>
